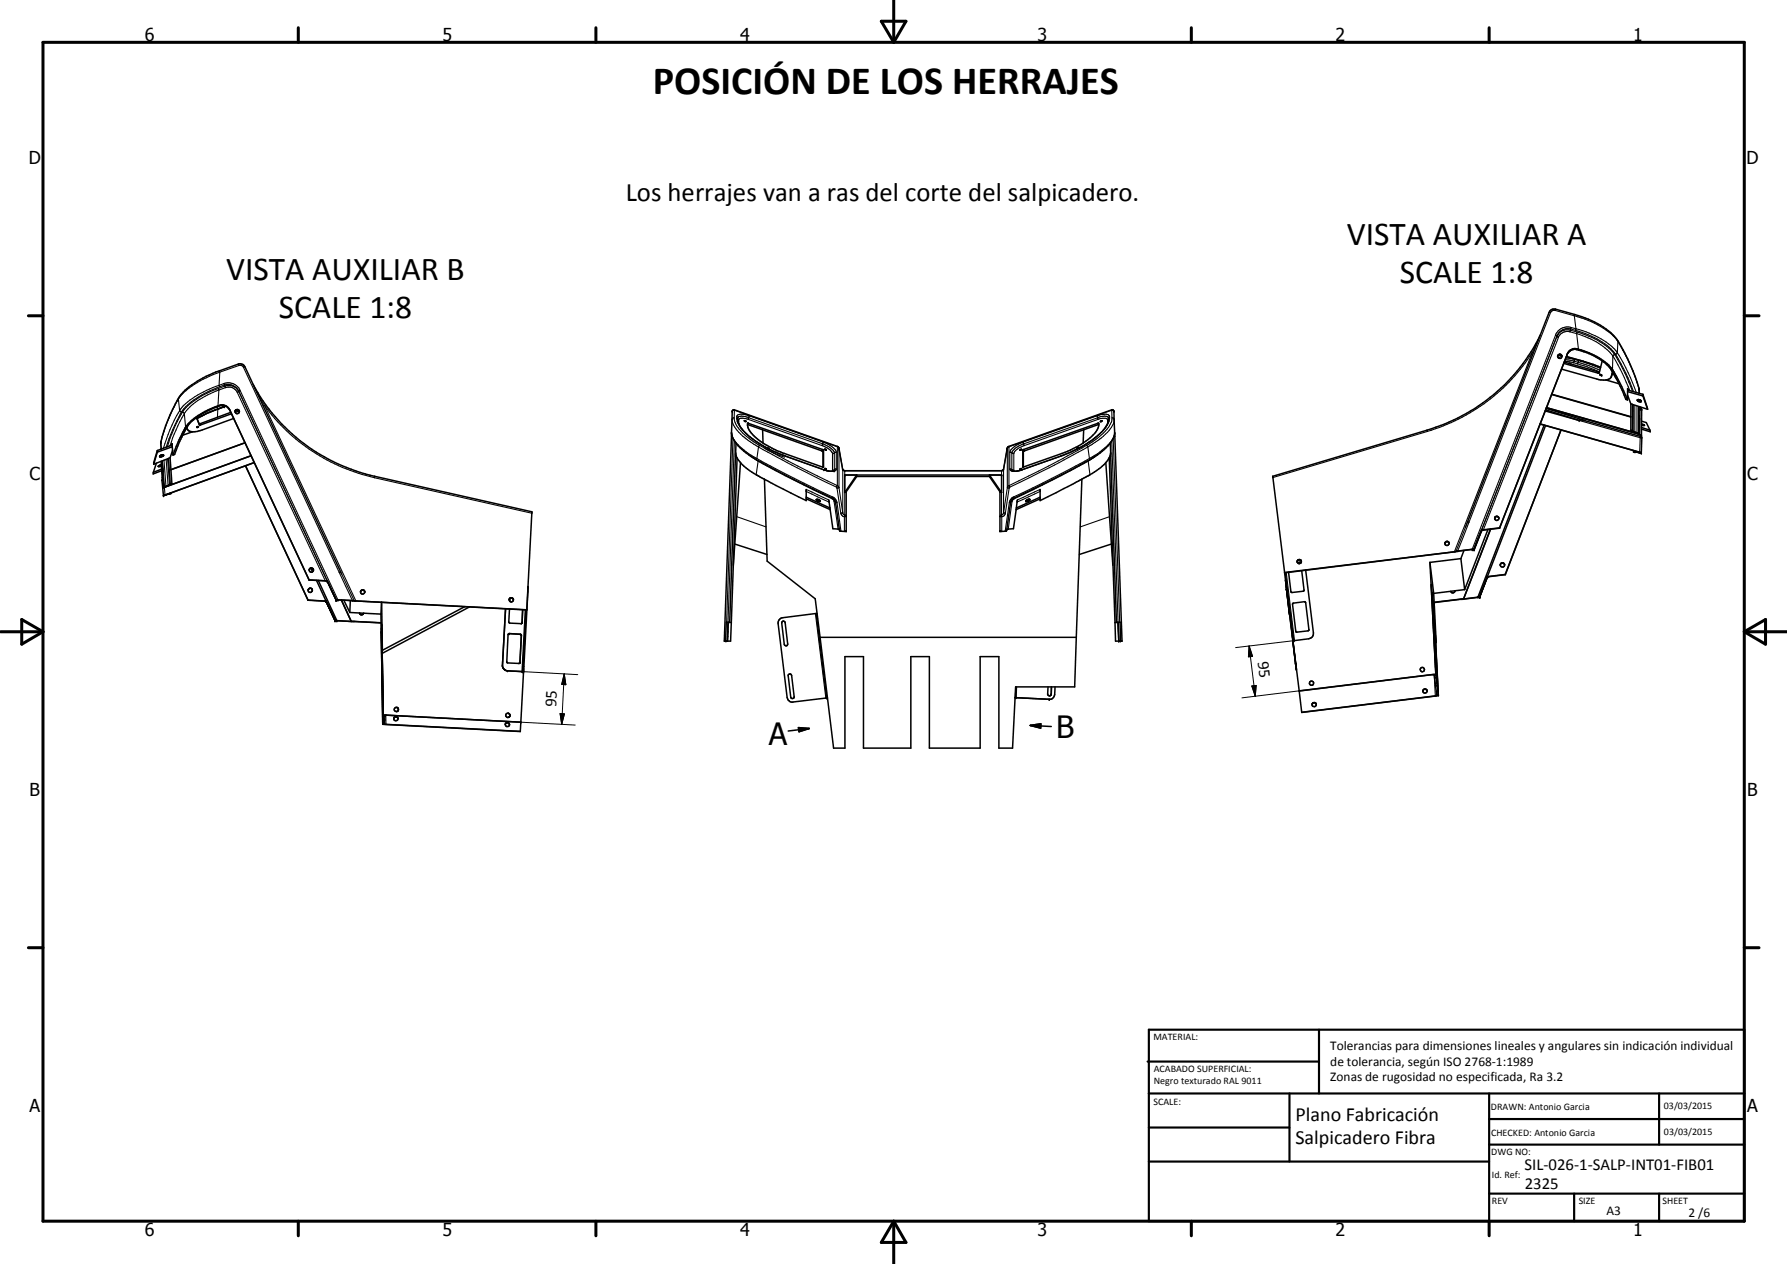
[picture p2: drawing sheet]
<svg xmlns="http://www.w3.org/2000/svg" width="420mm" height="297mm" viewBox="0 0 420 297" stroke-linecap="round" stroke-linejoin="round" font-family="sans-serif">
<g fill="none" stroke="#000" stroke-width=".35">
<path d="M362.1 78.8a42.8 42.8 0 0 1-26.6 22.3l-36.3 10.8 2.8 22.6M48 97.5l-1.1 .6M51.2 96.1l-2.6 1.1-2.3 1.2M51.2 96.1l-1.3 .5M52.4 95.7l-1.2 .4M52.4 95.7h.1M52.5 95.6l-1.3 .5M52.6 95.6l-.2 .1M53.1 95.5l-.6 .1M54 96.4a1.95 1.95 0 0 0-2.7-.9 13.4 13.4 0 0 0-7.5 5.1l-.8 1.7M54.3 96.9l-7.2 2.7-.3-.1-.6-1.4 .7 1.8h.2l7.3-2.7M54.9 98.3l-7.8 2.9-1.8 .3"/>
<path d="M55.3 96.6v.1M55.4 96.4l.5-.1 .3 .1M55.4 96.4l-.1 .5M55.4 96.4v.1M56 96.3l.3 .5M56 96.3h-.6v.2M56 96.3l-.7 .2M56.2 96.5v.5l-.3 .2h-.3l-.3-.3M56.2 96.6l-.9 .3M59.5 90.3a43.2 43.2 0 0 0 28.6 21.6l36.9 8.4-1.9 37.6M173.4 98.2a4 4 0 0 0 1.3 2.9l2.8 2.4 4.4 2.6 12.1 4.4 1.1 .2 1-.1M175 98.8l.4 .3z"/>
<path d="M175.8 99.7l17.7 6.3v3.8M175.8 99.4l17.8 6.3v4.1l-9.6-3.4-4-1.9a9 9 0 0 1-4.2-4.3zM258.3 99.7l-17.6 6.3-.1 .1v3.7M258.7 99l.4-.1-.2 .2zM258.7 99v.1M260.6 98.2a6.3 6.3 0 0 1-3.2 4.7 27.2 27.2 0 0 1-8 4.3l-9.7 3.4a1.57 1.57 0 0 1-1.5 .1l-.2-.1M362.1 99.7l23.4 6.6M363 99.9l-15.5 40.4M363.3 96.6l8 2.2M363.4 96.3l7.9 2.5M363.5 96l9.2 2.8M364.8 92.7l18.6 5.3"/>
<path d="M364.8 92.6l18.6 5.3M366.3 83.7v.1M366.4 83.4h.7M367.1 83.4l.1 .3M367.1 83.4a.47 .47 0 0 0-.7 .1 .47 .47 0 0 0 .1 .7h.3a.5 .5 0 0 0 .4-.7 .5 .5 0 0 0-.9 .1M367.1 83.4h.1M367.1 86.7l8.3 2.4a3.5 3.5 0 0 0 3.4-.4l.3-1.3M367.8 85.1l8.3 2.3M368.3 83.8l5.2 1.5 2.8 1M368.9 85.4l.4 .1M371.3 98.8l.8-.1 13.8 3.9 .1 .3-.1 3.5M376.2 88.1l.4 .1z"/>
<path d="M376.7 84.8a16.7 16.7 0 0 0-6.7-2.7l-.8 .3-.7 .8-15.9 40.8M376.7 84.8a6.9 6.9 0 0 1 2.2 2.2l.2 .4M376.7 84.8l-.7 2.9-8.3-2.3M377.6 89.3l3 .9M379 88h.1M379 88l-.2 .5M379.1 87.4l2.3 4.3 .9 2.2 .3 .1M379.2 87.5l-.2 .5M382.6 94l-1.9-4.3a12.5 12.5 0 0 0-3.7-4.9 17.3 17.3 0 0 0-6.9-2.9l-.5 .2a1.69 1.69 0 0 0-1.1 1.3l-15.9 40.7M382.7 92v-.7l.2 .4 3.4 1M382.7 92l3.6 1M382.7 92.9l.7 2"/>
<path d="M382.7 92l-.1 2M383.4 94.9l.4 .1M383.4 94.9v6.2M383.8 95l3.6 1.2M383.8 95v6.2M385.1 93.9l-.1 .2 .2 .2M385.1 93.9h.3M385.1 93.9l.8 .2M385.2 94.3l.1 .1M385.3 95.5l.2 2.9-.2 3.6M385.4 93.9l.5 .3a.37 .37 0 0 1-.6 .2M385.4 92.4v-1a40.1 40.1 0 0 0-6-12.5 20.9 20.9 0 0 0-9.1-5l-4.6-1.3-.8 .1-.7 .7-19.7 50.6"/>
<path d="M385.4 93.9v.2M385.7 95.7l.3 .5-.1 6.5M386 99.7l.7 .2h-.8M386 99l1.1 .3 .8 1.8M386.3 92.7l1.1 3.5M386.3 92.7v.3M386.3 93l1.1 3.2M36.8 108.8l-.7 2.2M37 105.9l-.9 3.2M37 105.9v.4M37 106.3l-.9 2.8M37.7 107v.1"/>
<path d="M37.9 108.4l.2 4.3M37.9 105.4l-.1 .2M37.9 109.2l-.7 .4 .7-.1M37.9 105.5a4.5 4.5 0 0 1 .2-2.9 43.3 43.3 0 0 1 3.5-8.4l.5-.9a15.7 15.7 0 0 1 6.4-4.9l2.2-1 5.3-1.8 .5-.1 .6 .1 .5 .5 22.7 48.8M38 106.9l-.3 .2M38 106.9v.1M38 110.2l-1.9 .8M38 110.6l-2 .8 .1-.4M38 106.9l.3-.1a.33 .33 0 0 1 0 .5 .33 .33 0 0 1-.4 .1h-.4l.2-.3M38 106.9h.1M38.1 108.3l.1 2.7 .4 3.5M38.2 112.7l.2 3.8"/>
<path d="M38.2 106.8l-.5 .3M38.4 112.6l-.2 .1M38.7 116.4l-.2 .1M38.7 114.4l-.1 .1M38.8 116.3l-.4 .2M38.8 116.3h.1M38.9 116.3l-.2 .1M38.9 116.3h.1M39.6 107.7l-3.5 1.4M39.6 107.7l.4 6.1M39.8 114l-.9 .4 20.1-7.3-20.4 7.4M39.8 114h.1"/>
<path d="M39.9 114l-1.2 .4M40 107.6l-.4 .1M40 107.6l.4 6.1M40 116l-.6 .2 .9-.2M40 116h.3M40 115.9v.1M40 113.8l-.1 .2M40.1 115.9v.1M40.2 113.9l-.3 .1M40.2 113.8v.1M40.3 115.8v.2M40.4 113.7l-.2 .1"/>
<path d="M40.4 113.7l-.4 .1M40.5 105v-.7l-.2 .3-3.3 1.3M40.5 105l-3.5 1.3M40.5 105l.2 1.9M40.6 105.8l-.6 1.8M43 102.3l-1.9 4.5-.4 .1M43.6 100.4a16.4 16.4 0 0 1 8.6-5.3l1.2 .4 .6 .8 18.7 40M43.6 100.4l-1.5 2.9-1.4 3.6M43.6 100.4h.1M43.9 100.5a1.19 1.19 0 0 0 1.4 1M45.2 101.5l-2.2 .8M46.3 100.4l.4-.1-.2 .2z"/>
<path d="M57.6 104.1l-17.4 6.3M59.8 108.7l-21 7.6M172 101.8a6.4 6.4 0 0 0 2.9 4.2l3 2.1 4.3 2.3 13.7 6.7 .3 .4 .3 .6 .9 6.6 .2 .1h1.4v-9.4l-.4 .3M173 106.6l-1.4 39.7M173 104.1v2.3a5.3 5.3 0 0 0 2.8 3.8l3 1.9 10.8 5.5v-2.6M173.3 107.6l-1.4 38.7M174.1 108.7l-1.7 24.1M179.3 101l.1 3.1M179.7 112.6l.7 19.3 11.3 8.8 1.1 9.1M180.5 105.3l.3 .2M180.8 105.5h.1M189.6 116.8l5.5 2.6"/>
<path d="M189.6 117.2l5.6 2.6M191.9 117.4l.8 .1 .1 .4a.77 .77 0 0 1-.9-.5zM192.1 117.6l.4 .2M192.3 117.8h.1M193.9 110.1l.4 .2zM193.9 105.6l.4 .1zM194.8 117.5l.3 1.9M195.1 119.4l.1 .4M195.2 119.8l.6 4.4 1.6 .3M196.1 110.6h.1M198.6 115.7v-4.1h36.9v4.1M199 115.6l2.4-3.6v-.4l-2.8 4.1"/>
<path d="M201.4 112h31.3M235.1 115.6l-2.4-3.6v-.4l2.8 4.1M235.9 110.4h.1M237.1 105h-.1M238 110.6h.1M238.9 119.8l-.6 4.4-1.6 .3M239 119.4l-.1 .4M239.2 117.5l-.2 1.9M239.8 105.7l.4-.1-.1 .1zM239.8 110.2h.4l-.3 .1zM239.8 110.2h.1M239.8 105.7h.1"/>
<path d="M240.5 105.7l17.8-6.3a4 4 0 0 1-2.1 3.6 22.1 22.1 0 0 1-6.5 3.6l-9.2 3.2zM241.6 117.7l-.1 .1M241.9 117.6l-.4 .2M242.1 117.3h-.3a.35 .35 0 0 0-.4 .2 .35 .35 0 0 0-.1 .3h.2M242.1 117.3h.1M242.1 117.3l-.5 .5M244.5 116.8l-5.5 2.6M244.5 117.2l-5.6 2.6M253.6 105.3l-.2-.1-.1 .2 .3-.1M254.4 112.6l-1.3 37.2M254.8 101l-.1 3.1M260 108.7l1.7 24.1"/>
<path d="M260.8 107.6l1.4 38.7M261.1 104.1v2.3M261.1 106.4l1.4 39.9M261.1 106.4a6.2 6.2 0 0 1-3.3 4.2l-5.4 3.1-7.9 3.9v-2.6M262.1 102a8.1 8.1 0 0 1-4 4.8l-1.9 1.3-4.3 2.3-13.7 6.7-.6 1-.9 6.6-.2 .1h-1.4v-9.3l.4 .2M363.4 100l-15.5 40.3-3.8 .5M367 101l-13.1 34M383.4 101.1l.4 .1M383.4 101.1l.3 .2M383.7 101.3h.1M383.7 101.3l1.3 .6-21.4-6.1 21.7 6.2M383.8 101.2l1.5 .8"/>
<path d="M384 101.4h.1M384.1 106.2l.9 .1M384.1 105.9v.3M384.2 106v.1M384.2 106.1h.1M384.2 106.1l-.1 .1M384.3 106.1l.7 .2M384.3 106v.1M385 106.3l.9 .1M385 106.3l.4 .1M385.4 106.3v.1M385.5 106.3l.4 .1"/>
<path d="M385.5 106.3l-.1 .1M385.9 100.5l2 .6M385.9 100.8l2.1 .7-.1-.4M72.7 136.3l4.2 .1M72.8 133.7a.48 .48 0 0 0 0 .6 .48 .48 0 0 0 .7 .1M72.8 133.6l.5-.1 .3 .1 .1 .3M72.8 133.6l-.1 .4M73 138.2l-.2 .1M73.1 133.5l.4 .9M73.1 138.3a.5 .5 0 0 1 .3 .7 .5 .5 0 0 1-.8 .1 .5 .5 0 0 1 .1-.8M73.4 138.4l-.5-.2-.4 .4M73.4 133.5h-.3l-.3 .2"/>
<path d="M73.4 138.5v.2M73.5 133.6l.2 .3-.2 .5M73.5 133.6l.2 .4M74.4 136.4l4.4 9.4M74.8 136.4l4.4 9.4M76.9 136.4l2.1 4.6M84.8 138.9l-.1 .2M84.8 139l.5-.4 .3 .1 .2 .4M124.1 137.9v1.2M172.8 127.8l7.5 2.5M261.3 127.8l-7.5 2.5M302 134.6l3.5 27.8"/>
<path d="M302 134.5v.1M302.2 134.6l2 15.9M302.2 136.3l.3 2.3M302.5 138.6v.3M302.5 138.6v.1M302.5 138.8v.3M302.5 138.8l.7 5.4M305 132.2l.7-.1 .1 .2M305.7 131.6h-.5l-.2 .3M305.8 131.6l.2 .2-.2 .5M306 132l-.4-.5-.6 .3 .2 .6 .4 .1 .2-.2M306.1 134.1l.5 4.6-.2 .2-2.8 .3-.6-4.7"/>
<path d="M307 134l1.8 14.7a1.24 1.24 0 0 1-1.1 1.4l-3.7 .4-.1-1.1M336.2 132.2l1.4 26.2M336.2 132.2l.9 7.2M336.5 137.9h.1M336.6 137.9l-.1-.5 1.1 21.3M336.6 137.9l1.1 21.4M336.8 139.8h.1M336.8 139.8v-.6l1.1 21.4M336.8 139.8l1.1 21.4M337.1 139.4l.6 11.6M339.8 127.5v.3M339.9 127.4l.5-.1 .3 .4"/>
<path d="M342.1 138.9a.49 .49 0 0 1-.5 .4 .49 .49 0 0 1-.5-.4M342.8 129.6l-40.8 5M342.8 129.5v.1M343.5 131.3l-7.3 .9M343.5 131.3l.9 7.3M344.2 129.4l-.7 1.9M344.4 138.6l-7.3 .8M346.1 129.1l-3.3 .5M346.1 129.2h.5M346.1 129.1v.1M346.5 129l-44.5 5.5M346.5 129l.1 .1"/>
<path d="M346.5 129.1h.1M346.6 129.1h.1M346.6 129.1v.1M348.3 124.5l.1 .1M348.3 124.5h.1M348.3 124.5l-1.8 4.5M348.4 124.5l-1.8 4.6M348.4 124.6l-1.8 4.6M349.7 135.6h.1M349.7 135.6l-1.8 4.7 1.8-4.7M349.8 124.5l-5.4 14.1M350.5 124.4l-6.4 16.4"/>
<path d="M351.4 121.7l.5-.3 .5 .4M351.6 121.5l-.2 .4M352.6 124l-4.2 .5M352.6 124.1l-4.2 .5M352.6 124v.1M352.8 132.7l.1-.3 .3-.2 .3 .1 .3 .4M353.6 132.4a.5 .5 0 0 0-.8 .3 .5 .5 0 0 0 .6 .6 .5 .5 0 0 0 .2-.8M353.9 135l-4.2 .5v.1M353.9 135h.1M353.9 135l-4.2 .6M72.4 141.1l4.3 .2M72.4 141l4.3 .3"/>
<path d="M72.4 141v.1M72.4 141l-14.7-31.5 14.7 31.6M76.7 141.3l2.1 4.5M78.8 145.8l10.8 .6-7-.4M78.8 145.8h.4M79.2 145.8h.1M79.2 145.8l3.4 .2M79.4 141l44.5 2.3-41.1-2.2M79.4 141h-.4M80.3 141l2.3 5M80.8 141.1l1.4 2.8M82.2 143.9l7.4 .4"/>
<path d="M82.4 141.1l-.2 2.8M84.5 144.1l.3 .3h.5l.2-.3M89.6 144.3l.4 25.9M89.7 148.6v-.3l.3 21.5M89.7 141.5l-.1 2.8M89.7 147.7v-.2l.4 21.7M89.7 141.5l.2 11.3M89.7 146.9v-.2l.4 21.7M109.3 142.6l-19.4 10.2M110.4 142.6l-20.5 10.9v-.7M118.9 143.1l-.8 13.2a1.31 1.31 0 0 0 1.2 1.3l3.4 .2M119.7 140.8v.2"/>
<path d="M119.8 143.1l-.2 3.1 .2 .2 2.7 .2 .2-.2 .2-3.1M119.8 140.6a.5 .5 0 0 0 .3 .8 .5 .5 0 0 0 .6-.5M120.2 140.5l-.4 .2M120.2 140.5l.5 .2v.3M120.7 140.8l-.7-.3-.1 .9M122.2 155.7l.4-6.5-.3-.1-2.6-.2-.2 .2-.3 6.5 .2 .2 2.6 .1M122.2 155.7l-.2 .2M122.7 157.8l.4 .1M122.7 157.8l.1 .1M123.1 157.9l-.6 11.8M123.3 151.2l-.4 6.7M123.6 144.4l.1-1.1-.7 13.5"/>
<path d="M170.6 150.7l.2-4.5 .4 .1-.2 4.4M171.6 146.3h-.4l-.1 2.2M171.6 146.3h.3M171.9 146.3l-.1 4.4h-1.5l1.9-54.1 .3-.3 24.6 8.7 .2 .3 .8 5 .5 .3h36.9l.5-.3 .8-4.8 .1-.4 .3-.2 24.5-8.6 .2 .3 1.9 54.1h-1.5l-.1-4.4M183.2 145.6l.9-.4 7.6-1h.2l.1 .2 2.3 19.6-7.8 1a1.32 1.32 0 0 1-1.4-1.1l-2.1-17.3zM183.8 146.2l.3-.2 .5 .2 .6 5.1a.41 .41 0 0 1-.4 .5 .41 .41 0 0 1-.4-.4zM185.4 158.5l.3-.1 .4 .3 .6 5-.1 .4-.3 .1-.4-.4zM192.1 144.1l-.2 .1M192.8 149.8l3.2 26h2.7v-21.5h4.3v21.5h11.2v-21.5h4.3v21.5h12v-21.5h4.4v21.5h3.2l.7-14.4h13.9l.4-11.6M192.8 149.8h60.3M262.5 146.3h.4M262.5 146.3h-.3"/>
<path d="M262.9 146.3l.4-.1 .2 4.5M262.9 146.3l.1 4.4M304 150.7v.3M304 141.8l2.7-.4 .2 .1 .9 6.5-.2 .2-2.9 .3zM304 151l.6 5.1M304 151v.2M304.6 156v.1M304.6 156.1l.1 .1M304.7 156.2l.1 1M304.7 156.2v.3M336.8 158.5h.4l.1 .3M337 141.8h.1"/>
<path d="M337 141.8v-.6l1.1 21.4M337 141.8l1.1 21.3M337.3 158.8v.5M337.3 159.3l.2 1.4 .4-.1M337.6 150.9l.1 .1M337.6 158.4l-32.1 4M337.6 158.4v.3M337.6 158.7l-.3 .1M337.7 151l-.2-1.7 .7 14.2M337.7 159.3l.2 1.3M337.7 159.3h-.4M344.1 140.8l-6.9 .8"/>
<path d="M344.1 140.8l-6.9 .7M347.5 140.3l-3.4 .5M347.5 140.3h.1M347.9 140.2l-.4 .1M90 170.2l32.3 1.7M90.1 169.2l-.1 .6M90.1 169.2l.4 .1M90.1 168.4h.4M90.1 168.4v.6h.4M90.4 169.8l.1 .4 31.8 1.7M90.4 170.1h-.4v.1M90.5 169.3l-.1 .5h-.4"/>
<path d="M90.5 168.2v.2M90.5 169v.3M90.5 168.4v.6M90.9 168.1h-.8v-.1l32.4 1.7M92.6 169l.3-.6 .5 .1 .2 .5M93.2 166.2l.3 .2M93.5 167.1l-.3 .1M93.5 166.3l.2 .3-.2 .5M93.5 166.3l-.5-.1a.51 .51 0 0 0-.3 .8 .51 .51 0 0 0 .8 .1M93.5 168.8a.5 .5 0 0 0-.5-.4 .5 .5 0 0 0-.4 .5M93.6 168.8l-.1 .4-.5 .2-.4-.4M93.6 167l-.1 .1"/>
<path d="M119.2 169.8l-.4 .5M119.4 167.6h.2M119.4 169.8l.4 .5M119.6 167.6l-.6 .2-.1 .5 .5 .3 .4-.2M119.6 167.6l.2 .3M119.7 168.5l-.1 .1M119.8 167.9l.1 .2M119.9 168.2l-.1 .2M119.9 168v.2M122.5 169.7l-.2 2.2M187.7 171l2.6 .2-2.4 .8zM190.3 171.2l-5 .6"/>
<path d="M194.3 164h.3M238.9 161.4l-.2 2.6M242.2 170.5l2.5-.4v1zM242.2 170.5l5 .2M246.4 161.4l-.1 1.8 .4 .3h.2l.3-.4v-1.7M247.1 163.3l-.4 .2M248.1 161.4l-.2 2.2a1.04 1.04 0 0 1-1.2 .7l-8-.3M305.5 162.4l.6 5M306.1 167.4h.1M308.5 165.5l.5-.4 .5 .5M335 161.9l-.3 .2-.2 .2M335.1 162l.5 .3"/>
<path d="M335.4 162.1a.5 .5 0 0 0-.8 .1 .5 .5 0 0 0 .5 .7 .5 .5 0 0 0 .4-.7M337.5 161.2l.2 1.4M337.5 161.2h.4M337.5 160.7v.5M337.8 163.2v.2l-.3 .1-31.4 3.9M337.8 163.4l-.1 .1M337.8 162.6v.6M337.9 161.2l.2 1.4M338.1 162.6h-.4M338.1 163.1l.1 .4M338.1 163.1l-.3 .1M338.2 163.5l-32.1 3.9"/>
<circle cx="85.2" cy="139.1" r=".49"/>
<circle cx="340.2" cy="127.7" r=".49"/>
<circle cx="351.9" cy="121.8" r=".51"/>
<circle cx="334.4" cy="157.3" r=".5"/>
<circle cx="119.3" cy="170.3" r=".5"/>
<circle cx="308.4" cy="160.5" r=".49"/>
<circle cx="309" cy="165.6" r=".49"/>
</g>
<g fill="#000">
<circle cx="52.7" cy="95.5" r=".18"/>
<circle cx="172.2" cy="96.6" r=".18"/>
<circle cx="260.6" cy="98.2" r=".18"/>
<circle cx="261.9" cy="96.6" r=".18"/>
<circle cx="371.3" cy="98.8" r=".18"/>
<circle cx="376.6" cy="88.2" r=".18"/>
<circle cx="38.3" cy="110.8" r=".18"/>
<circle cx="38.4" cy="106.9" r=".18"/>
<circle cx="38.4" cy="116.5" r=".18"/>
<circle cx="38.6" cy="114.5" r=".18"/>
<circle cx="40.5" cy="105" r=".18"/>
<circle cx="196.1" cy="110.6" r=".18"/>
<circle cx="198.6" cy="111.6" r=".18"/>
<circle cx="235.2" cy="115.4" r=".18"/>
<circle cx="235.5" cy="111.6" r=".18"/>
<circle cx="240.2" cy="110.2" r=".18"/>
<circle cx="241.2" cy="117.8" r=".18"/>
<circle cx="242.1" cy="117.3" r=".18"/>
<circle cx="299.2" cy="111.9" r=".18"/>
<circle cx="385.3" cy="102" r=".18"/>
<circle cx="385.9" cy="106.4" r=".18"/>
<circle cx="76.9" cy="136.5" r=".18"/>
<circle cx="76.9" cy="136.4" r=".18"/>
<circle cx="199" cy="124.8" r=".18"/>
<circle cx="235.1" cy="124.8" r=".18"/>
<circle cx="302.2" cy="136.3" r=".18"/>
<circle cx="346.1" cy="129.2" r=".18"/>
<circle cx="346.5" cy="129.1" r=".18"/>
<circle cx="346.6" cy="129.2" r=".18"/>
<circle cx="346.6" cy="129.1" r=".18"/>
<circle cx="348.4" cy="124.5" r=".18"/>
<circle cx="349.8" cy="135.6" r=".18"/>
<circle cx="76.6" cy="141.3" r=".18"/>
<circle cx="76.7" cy="141.3" r=".18"/>
<circle cx="78.8" cy="145.8" r=".18"/>
<circle cx="79" cy="141" r=".18"/>
<circle cx="79.2" cy="145.8" r=".18"/>
<circle cx="79.4" cy="141" r=".18"/>
<circle cx="89.7" cy="148.6" r=".18"/>
<circle cx="89.7" cy="147.7" r=".18"/>
<circle cx="89.7" cy="146.9" r=".18"/>
<circle cx="119.7" cy="148.9" r=".18"/>
<circle cx="122.9" cy="157.9" r=".18"/>
<circle cx="123" cy="157" r=".18"/>
<circle cx="123.1" cy="157.9" r=".18"/>
<circle cx="123.3" cy="151.2" r=".18"/>
<circle cx="191.9" cy="144.2" r=".18"/>
<circle cx="263" cy="150.7" r=".18"/>
<circle cx="303.2" cy="144.2" r=".18"/>
<circle cx="304" cy="150.5" r=".18"/>
<circle cx="304.2" cy="150.5" r=".18"/>
<circle cx="304.6" cy="155.9" r=".18"/>
<circle cx="304.8" cy="157.2" r=".18"/>
<circle cx="347.5" cy="140.3" r=".18"/>
<circle cx="347.9" cy="140.3" r=".18"/>
<circle cx="347.9" cy="140.1" r=".18"/>
<circle cx="90.5" cy="168.1" r=".18"/>
<circle cx="122.5" cy="169.7" r=".18"/>
<circle cx="194.3" cy="164" r=".18"/>
<circle cx="238.7" cy="164" r=".18"/>
<circle cx="246.7" cy="164.3" r=".18"/>
</g>
<g fill="none" stroke="#000" stroke-width=".25">
<path d="M361.8 79.7l-1.5 3.1M364.2 73.4h.4M364.6 73.4l-19.2 49.3M365.6 72.9l4.6 1.3M365.6 72.9l-.7 .2-.3 .3M365.7 72.6l-.1 .3M365.7 78.7l.4 .2M365.7 78.7l-19.6 50.4M366 79.1l.4 .2M366.1 78.9l-19.5 50.2M366.1 78.9h.1M366.1 78.9l-.1 .2"/>
<path d="M366.4 79.3l-17.6 45.2M369.1 78a2.25 2.25 0 0 0-2.7 1.3M369.1 78l1.6 .4M369.2 77.6l-.1 .4M369.2 77.6a2.62 2.62 0 0 0-3.2 1.5M369.2 77.6l1.6 .4M369.3 77.3a2.65 2.65 0 0 0-3.1 1.4M369.3 77.3l1.2 .3M369.3 77.3l-.1 .3M369.4 77l-.1 .3M369.4 77a2.95 2.95 0 0 0-3.7 1.7M369.4 77l1.1 .3"/>
<path d="M370.2 74.2a19.3 19.3 0 0 1 9.9 5.6l.3 .4M370.2 74.2l.3 3.1M370.3 73.9l-.1 .3M370.3 74h-.1M370.5 77.6a17.7 17.7 0 0 1 9.3 5.6M370.5 77.3v.3M370.5 77.3a18.8 18.8 0 0 1 9.5 5.2l.3 .4M370.7 78.4a16.8 16.8 0 0 1 8.3 4.9 45.4 45.4 0 0 1 4.2 8.5M370.7 78.4l.4 3.7M370.8 78l-.1 .4M370.8 78a17.3 17.3 0 0 1 8.9 5.4M42 93.6l.2 2.9"/>
<path d="M42.2 96.5a36.5 36.5 0 0 0-3.8 8.8M42.2 96.5l.5 .3M42.7 96.8a41.6 41.6 0 0 0-3.6 8.3M42.9 96.9h.2l.2 .3M42.9 96.9l-1.7 3.1-1.9 5M43.3 97.2a38 38 0 0 0-3.3 7.6M43.3 97.2l.3 3.2M46.8 99.5l.1 .4M47.1 99.6v.3M51 95.6l.2 .5-.1 1.9M51.3 91.3l.2 .4M51.3 91.3a18.6 18.6 0 0 0-8.2 5.2l-.2 .4"/>
<path d="M51.5 91.7a16.2 16.2 0 0 0-8.2 5.5M51.5 91.7l-.2 3.7M51.5 90.6l.1 .2M51.5 90.6a20.6 20.6 0 0 0-9 5.5l-.3 .4M51.6 87.2l.1 .3M51.6 95.2v.2M51.6 90.8v.1M51.6 90.9a17.8 17.8 0 0 0-8.9 5.9M51.7 87.5a20.7 20.7 0 0 0-9.6 6.1 39.9 39.9 0 0 0-4.3 10.4M51.7 87.5l-.2 3.1M52.6 95.3l.1 .2M52.7 90.1l.1 .4"/>
<path d="M52.7 90.1l-1.2 .5M52.7 90.1a3 3 0 0 1 3.7 1.6M52.7 95.5h.1M52.8 90.5l.1 .2M52.8 90.5l-1.2 .4M52.8 90.5a2.75 2.75 0 0 1 3.3 1.4M52.9 90.7l.1 .4M52.9 90.7l-1.6 .6M52.9 90.7a2.76 2.76 0 0 1 3 .9M53 91.1a2.16 2.16 0 0 1 2.8 1.1M53 91.1l-1.5 .6M54 96.3v.1"/>
<path d="M55.8 92.2l20.7 44.3M56 85.6l.2 .3M56 91.8l.2 .2M56.1 91.9h.1M56.1 91.9l20.8 44.5-20.7-44.4M56.1 91.9l.1 .1M56.2 85.9h.6l.4 .4M56.2 85.9l-4.5 1.6M56.2 92l-.4 .2M56.4 91.7l23 49.3M56.4 91.7l-.3 .2M57.2 86.3l22.5 48.2"/>
<path d="M57.5 86.2l-.3 .1M57.6 86.1l-.1 .1M59.8 91l2.4 4.2M61.9 95.4h.1M62.2 95.2l21.5 46M62.2 95.2a43.9 43.9 0 0 0 25.8 17.1M62.2 95.2l-.3 .2M172.6 98.2a7.6 7.6 0 0 0 3.7 5l2.3 1.4M172.6 98.2l-.4 .1a3.5 3.5 0 0 0 1.5 3.3l2.3 1.9 2.3 1.5M172.7 96.3h.1M172.7 96.4l-.1 1.8M172.7 96.4h-.3l-.2 .3"/>
<path d="M172.7 96.3v.1M172.7 96.4l24.2 8.6 .4 .4M173.2 97.9l.2 .4M173.2 98.3l.2 .2M173.2 98.3a6.3 6.3 0 0 0 2.6 4 29.7 29.7 0 0 0 8.9 4.9M173.2 97.9v.4M173.4 98.5l.3 .2M173.4 98.5v.1M173.5 98.9l.2 .2M175.9 98.6l-.6-.3h-1.4l-.2 .3 .1 1.2M175.9 98.6l17.4 6.1M176 99.5l-.2 .3"/>
<path d="M176.1 98.2l-1.4-.4a1.07 1.07 0 0 0-1.3 .4M176.1 98.2l-.2 .4M176.1 98.2l17.4 6.1M176.1 97.7a2.85 2.85 0 0 0-2.8 0l-.1 .2M176.1 97.7v.5M176.1 97.7l17.4 6.2M258 97.7l.1 .5M258 97.7l-17.4 6.2M258 97.7a4 4 0 0 1 2.6-.2l.3 .4M258.1 99.5l.1 .3M258.1 98.2l.1 .4M258.1 98.2l-17.4 6.1"/>
<path d="M258.2 98.6l-17.4 6.1M258.2 98.6l1.8-.3 .4 .4M260.4 98.7l-.1 1.1M260.6 98.5l-.2 .2M260.6 98.9l-.2 .2M260.9 98.3l-.3 .3M260.9 98.3a6.5 6.5 0 0 1-2.7 4l-1.5 1.2-2.4 1.5-4.9 2.2M260.9 97.9l-.3 .3a2.13 2.13 0 0 0-2.5 0M260.9 97.9v.4M261.4 96.3h.1M261.4 96.4v1.8M261.4 96.4h.3l.2 .3"/>
<path d="M261.4 96.3v.1M261.4 96.4l-24.2 8.6-.4 .4M261.4 98.2a5.8 5.8 0 0 1-2.4 4l-2.2 1.6-1.3 .8M261.4 98.2l.5 .1a3.2 3.2 0 0 1-1.1 2.9l-1.9 1.7-3.1 2.1M360.3 82.8l-18.3 46.9M360.3 82.8a43.5 43.5 0 0 1-24.7 18.6M360.3 82.8l.2 .1M363.5 95.9l22.1 6.3M366.4 83.4h.7M367.1 83.4h.1M367.1 83.4l-.5 .8M367.8 85l2.2 .3"/>
<path d="M368 84.5l3 .6 5.2 1.9M368.2 84.1l2 .4M368.3 83.8l3.3 .9M368.5 83.2v.2M370 85.3l.9 .2M370.2 84.5l-.2 .8M370.2 84.5l1 .3M370.8 82l-.1 .2M370.9 85.5l2.3 .7 2.8 1.2M371.2 84.8l-.3 .7M371.2 84.8l5 1.8M371.3 98.8l14.3 4.1"/>
<path d="M371.6 84.7h.1M371.6 84.7l4.7 1.7M375.8 87.4l-.1 .3M379 88l-.1 .5M379.7 83.4l-.5 .3-.1 3.2M379.7 83.4l.3 .5a44.3 44.3 0 0 1 3.8 8M379.8 83.2l2.5 4.5 1.8 4.3M380.3 82.9l2.5 4.7 1.9 4.6M380.3 82.9l-.5 .3M380.4 80.1v.1M380.4 80.2a46.6 46.6 0 0 1 4.9 11.1M380.4 80.2l-.1 2.7"/>
<path d="M382.7 91.3l.1 .3M384 95.1v6.3M384.4 95.2v6.3M384.9 95.4v6.3M385.2 93.9v.1M385.3 95.5l-.1 6.3M385.3 97.6h.1M385.3 91.2l.1 1.2M385.3 93.9v.2M385.3 95.5l.2 3M385.3 95.8l.4 .1M385.3 96.3h.3"/>
<path d="M385.4 91.6h.1M385.4 98.3l.1 .2M385.5 98.5h.1M385.5 98.5l-.2 3.4M385.6 95.6l.1 .3M385.6 96.3l.4 .1M385.6 96.3v5.9M385.7 95.9l.2 .2M385.7 95.9l-.1 .4M37.8 104h.1M37.8 104.2h.1M37.8 104v.2"/>
<path d="M37.8 104.2l.1 1.3M37.8 103.9v.1M38 106.9v.1M38.1 108.3l.2 1.9M38.1 112.2h.1M38.1 106.9h.1M38.2 111h.1M38.2 108.3l.5 6.1M38.2 111l.4 3.5M38.3 110.2h.1M38.3 110.8l-.1 .2M38.3 110.2l-.1 .8"/>
<path d="M38.3 112.1l-.1 .1M38.3 112.6h.1M38.4 112.9h-.3M38.6 108.1l.4 6.2M38.6 114.5l.2 1.8M39.1 107.9l.4 6.2M39.4 107.8l.5 6.2M39.4 116.1v.1M40.5 104.3l-.2 .3M88 112.3l37 8.3M88.1 111.9h.1M88.1 111.9l-.1 .4"/>
<path d="M172 102.5l.2 .2M172 101.6a6 6 0 0 0 2.4 3.7l1.9 1.5 1.7 .9M172.3 103l-1.5 43.2M172.7 103.6l-1.7 47.1M172.9 107.2l.2 .1M176 106.8l2.3 1.6M178 107.7l8.7 4.7 9.1 4.4M178 107.7l-.1 .4M178.3 108.4l6.3 3.4 11.1 5.4M178.3 108.4l-.5 3.1M178.3 108.2v.2M178.3 105l9.1 4.9 9.3 4.6"/>
<path d="M178.3 105l-.3 2.7M178.6 104.6l9 4.9 9.3 4.6M178.6 104.6l-.3 .4M179.9 105.4l4.6 2M184.7 107.2h.1M184.7 107.2l9 3.2M189.6 115.5l5.3 2.5M189.6 115l5.2 2.5M193.3 104.7l1.5 .8 .9 1v4M193.4 105.6l-.2 .4M193.5 104.3l1.9 1 .7 .8v4.5M193.5 104.3l-.2 .4"/>
<path d="M193.5 103.9a5.5 5.5 0 0 1 3.1 2.2v4.3a2.43 2.43 0 0 1-2.9 0M193.5 103.9v.4M193.6 105.8l-.1 .4M193.6 109.7v.1M193.7 110.4h.1M195.7 117.2l.3 .3 .1 .4M195.7 117.1v.1M195.7 110.5v.2M195.8 116.8l.5 .4 .5 .9M195.8 116.8l-.1 .3M196.1 117.9l1 6.4M196.4 117.9h-.3"/>
<path d="M196.5 118.1h.3M196.6 106.3l-.9 .3M196.6 110.2l-.9 .3M196.7 114.5l.1 .2M196.8 114.7l.9 5.9M196.8 118.1l.9 6.7M196.8 104.9h.1M196.9 114.1l.4 .5M196.9 114.1l-.2 .4M196.9 104.9v9.2M197.2 114.6l-.4 .1M197.2 114.6h.1"/>
<path d="M197.3 105.4h.1M197.3 114.6l.9 5.9M197.3 105.4v9.2M197.3 105.4l.9 4.9M198.1 110.3h.1M198.2 110.3v10.2M198.6 110.6h.1M198.6 110.6v10.4M235.5 110.6h.1M235.5 110.6v14.3M236 110.3h.1M236 110.3l-.5 .4h-36.9l-.4-.3"/>
<path d="M236 110.3v10.2M236.8 105.4h.1M236.8 105.4v9.2M236.8 105.5l-.8 4.8M236.8 114.6l.5 .1M236.8 114.6l-.8 5.9M237.2 104.9h.1M237.2 114.1l.2 .4M237.2 114.1l-.4 .5M237.2 104.9v9.2M237.3 114.7l-.9 5.9M237.3 118.1l-1 6.7"/>
<path d="M237.3 118.1h.3M237.4 114.5l-.1 .2M237.4 110.2l.5 .2M237.4 110.2a.78 .78 0 0 0 .9 .6l2.1-.4M237.4 106.3l1 .3M237.4 106.3v3.9M237.6 117.9h.3M237.9 110.4l.5 .1M237.9 110.4l.1 .2M237.9 117.9l-.8 6.4M238.3 116.8l-.8 .7-.2 .6M238.3 116.8l.1 .3"/>
<path d="M238.3 117l.2 .2M238.4 106.6v3.9M238.4 110.5l.1 .2M238.5 117.2l-.4 .3-.2 .4M240.4 110.4h.1M240.5 105.8l.1 .3M240.5 109.7v.1M240.6 103.9l.1 .4M240.6 103.9a4.9 4.9 0 0 0-3.2 2.4M240.7 105.6l.2 .4M240.7 104.3l-2 1-.8 .9v4.2M240.7 104.3l.1 .4"/>
<path d="M240.8 104.7a3.7 3.7 0 0 0-2.4 1.9M244.5 115.5l-5.4 2.5M244.5 115l-5.3 2.5M249.4 107.2h.1M249.4 107.2l-9 3.2M255.5 104.6l-7.8 4.3-10.5 5.2M255.5 104.6l.3 .4M255.8 105l-9.1 4.9-9.3 4.6M255.8 105l.3 2.7M255.8 108.2l.1 .2M255.9 108.4l-8.6 4.5-8.8 4.3M255.9 108.4l.4 3.1"/>
<path d="M256.1 107.7l-11 5.8-6.8 3.3M256.1 107.7l.1 .4M258.1 106.8l-2.2 1.6M261.1 107.2l-.2 .1M261.4 103.6l1.6 47.1M261.7 103l1.6 43.2M262.1 101.6a5.1 5.1 0 0 1-2.4 3.7l-1.6 1.3-2 1.1M262.1 102.5l-.2 .2M335.5 101.1l.1 .3M335.6 101.4l-36.3 10.8M385 106.2v.1M385.6 102.2l.1 .3"/>
<path d="M385.6 102.2h.3M385.6 102.9h.4M385.6 102.9l-.1 3.4M385.7 102.5h.1M385.7 102.6l-.1 .3M79.7 134.5l3.2 6.6M80.1 134.4h.1M80.1 134.4l-.4 .1M80.3 134.9l3 6.3M124.1 139.1h.1M173.2 121.4l6.9 2.4M197.7 120.6l.4 .7 .9 .1-.1-.3-.3-.1"/>
<path d="M198.2 120.5l-.5 .1M198.2 120.5l.1 .4 .3 .1M198.6 121l-.1 3.9M236 120.5l-.9 .9 .9-.1 .4-.7M236 120.5l.4 .1M260.9 121.4l-6.9 2.4M302.2 136.3l2.4 19.6M302.4 134.5l2 16M302.5 139h.1M344.5 124l-2.2 5.6M345 122.6l.4 .1M345.4 122.7l-2.7 6.8"/>
<path d="M346.6 129.1h.1M349.7 135.6h.1M349.7 135.6l-1.8 4.7M76.7 141.3h.1M76.7 141.3l2.1 4.5M79 141h.1M118.1 156.3h.1M119.3 157.6h.1M119.7 148.9h.1M122.2 155.7h.1M122.3 149.1h.1M122.6 149.3h.1"/>
<path d="M122.7 157.8h.1M122.8 146.3h.1M123 156.6h.1M123 156.6h.2M123.3 151.6h.1M123.5 143.3l-.8 14.5M123.6 144.1h.1M123.6 143.3l-.7 14.6h.2M170.7 150.7h.1M191.7 144.2l2.5 19.8M192.1 145.4h.2M263.4 150.7h.1"/>
<path d="M303.1 143.8h.1M304 151.2h.1M304 149.3l-.1 .1M304.6 155.9h.1M304.6 156.1h.1M304.8 157.2h.1M337.2 158.5l.3 5M90.7 168.1l.1 2.1M194.4 162.8h-.2M238.7 164h.1M238.7 162.7h.1M238.9 164h.1"/>
<path d="M239 161.4l-.1 2.6M246.7 164.3h.1M247.2 163.1h.1"/>
</g>
<g fill="none" stroke="#000" stroke-width=".71">
<path d="M10.1 9.9h400v277.1h-400zM70.1 6.5v3.4M140.1 6.5v3.4M207.2 5h5.8l-2.9 4.9zM210.1 0v9.9M280.1 6.5v3.4M350.1 6.5v3.4M6.7 74.2h3.4M410.1 74.2h3.5M.1 148.5h10M5.1 145.6l5 2.9-5 2.9zM410.1 148.5h10"/>
<path d="M410.1 148.5l5-2.9v5.8zM6.7 222.7h3.4M410.1 222.7h3.5M70.1 287v3.4M140.1 287v3.4M210.1 287v10M210.1 287l2.9 5h-5.8zM280.1 287v3.4M350.1 287v3.4"/>
</g>
<g fill="none" stroke="#000" stroke-width=".51">
<path d="M269.8 249.5h40.3M270.1 242h140v45h-140zM270.1 257h140M303.2 257v16M310.1 242v15M350.1 257v30M390.1 257v12M270.1 265h33.1M270.1 273h80M350.1 269h60M350.1 263h60M350.1 280.5h60"/>
<path d="M370.1 280.5v6.5M390.1 280.5v6.5"/>
</g>
<path d="M293.7 151.8l.8 2.5h-1zM131.7 167.7l1 .1-.6 2.4zM132.7 158.4l.3 2.5-.9-.1zM187.7 171l2.6 .2-2.4 .8zM242.2 170.5l2.5-.4v1zM294.3 161.2l1-.1-.2 2.5z" fill="#000"/>
<path d="M122.7 157.8l13.1 .7M132.7 158.4l.3 2.5-.9-.1zM132.7 158.4l-.6 11.8M293.7 151.8l.8 2.5h-1zM293.7 151.8l1.4 11.8M304.4 150.5l-13.9 1.7M122.5 169.7l12.7 .7M131.7 167.7l1 .1-.6 2.4zM294.3 161.2l1-.1-.2 2.5zM305.5 162.3l-13.5 1.7" fill="none" stroke="#000" stroke-width=".24"/>
<text font-size="9.4" x="153.5" y="22.1">POSICIÓN DE LOS HERRAJES</text>
<g font-size="7.9">
<text x="316.6" y="57.5">VISTA AUXILIAR A</text>
<text x="53.2" y="65.7">VISTA AUXILIAR B</text>
<text x="329.1" y="66.5">SCALE 1:8</text>
<text x="65.5" y="74.8">SCALE 1:8</text>
</g>
<g font-size="7.2">
<text x="248.4" y="173.5">B</text>
<text x="180.8" y="175.2">A</text>
</g>
<text font-size="6.3" x="147.1" y="47.3">Los herrajes van a ras del corte del salpicadero.</text>
<g font-size="4.7">
<text x="304.6" y="263.5">Plano Fabricación</text>
<text x="304.6" y="268.9">Salpicadero Fibra</text>
</g>
<g font-size="4.2">
<text x="34" y="9.6">6</text>
<text x="104" y="9.6">5</text>
<text x="174" y="9.6">4</text>
<text x="244" y="9.6">3</text>
<text x="314" y="9.6">2</text>
<text x="384" y="9.6">1</text>
<text x="6.8" y="38.7">D</text>
<text x="410.6" y="38.7">D</text>
<text x="7" y="112.9">C</text>
<text x="410.8" y="112.9">C</text>
<text x="7" y="187.1">B</text>
<text x="410.8" y="187.1">B</text>
<text x="7" y="261.4">A</text>
<text x="410.8" y="261.4">A</text>
<text x="34" y="290.4">6</text>
<text x="104" y="290.4">5</text>
<text x="174" y="290.4">4</text>
<text x="244" y="290.4">3</text>
<text x="314" y="290.4">2</text>
<text x="384" y="290.4">1</text>
</g>
<g font-size="3.9">
<text x="295.7" y="155.6" transform="rotate(83 295.7 155.6)">95</text>
<text x="130.8" y="166.2" transform="rotate(-87 130.8 166.2)">95</text>
<text x="358.5" y="275">SIL-026-1-SALP-INT01-FIB01</text>
<text x="358.5" y="279.4">2325</text>
</g>
<g font-size="3.1">
<text x="312.7" y="246.8">Tolerancias para dimensiones lineales y angulares sin indicación individual</text>
<text x="312.7" y="250.4">de tolerancia, según ISO 2768-1:1989</text>
<text x="312.7" y="254">Zonas de rugosidad no especificada, Ra 3.2</text>
<text x="377.7" y="285.6">A3</text>
<text x="397" y="285.9">2 /6</text>
</g>
<g font-size="2.4">
<text x="271.2" y="244.4">MATERIAL:</text>
<text x="271.3" y="252">ACABADO SUPERFICIAL:</text>
<text x="271.3" y="254.6">Negro texturado RAL 9011</text>
<text x="271.2" y="259.7">SCALE:</text>
<text x="350.6" y="260.9">DRAWN: Antonio Garcia</text>
<text x="391.2" y="260.6">03/03/2015</text>
<text x="350.6" y="267">CHECKED: Antonio Garcia</text>
<text x="391.2" y="266.7">03/03/2015</text>
<text x="350.6" y="271.4">DWG NO:</text>
<text x="350.8" y="276.9">Id. Ref:</text>
<text x="350.8" y="282.8">REV</text>
<text x="371.2" y="282.9">SIZE</text>
<text x="390.9" y="282.9">SHEET</text>
</g>
</svg>
